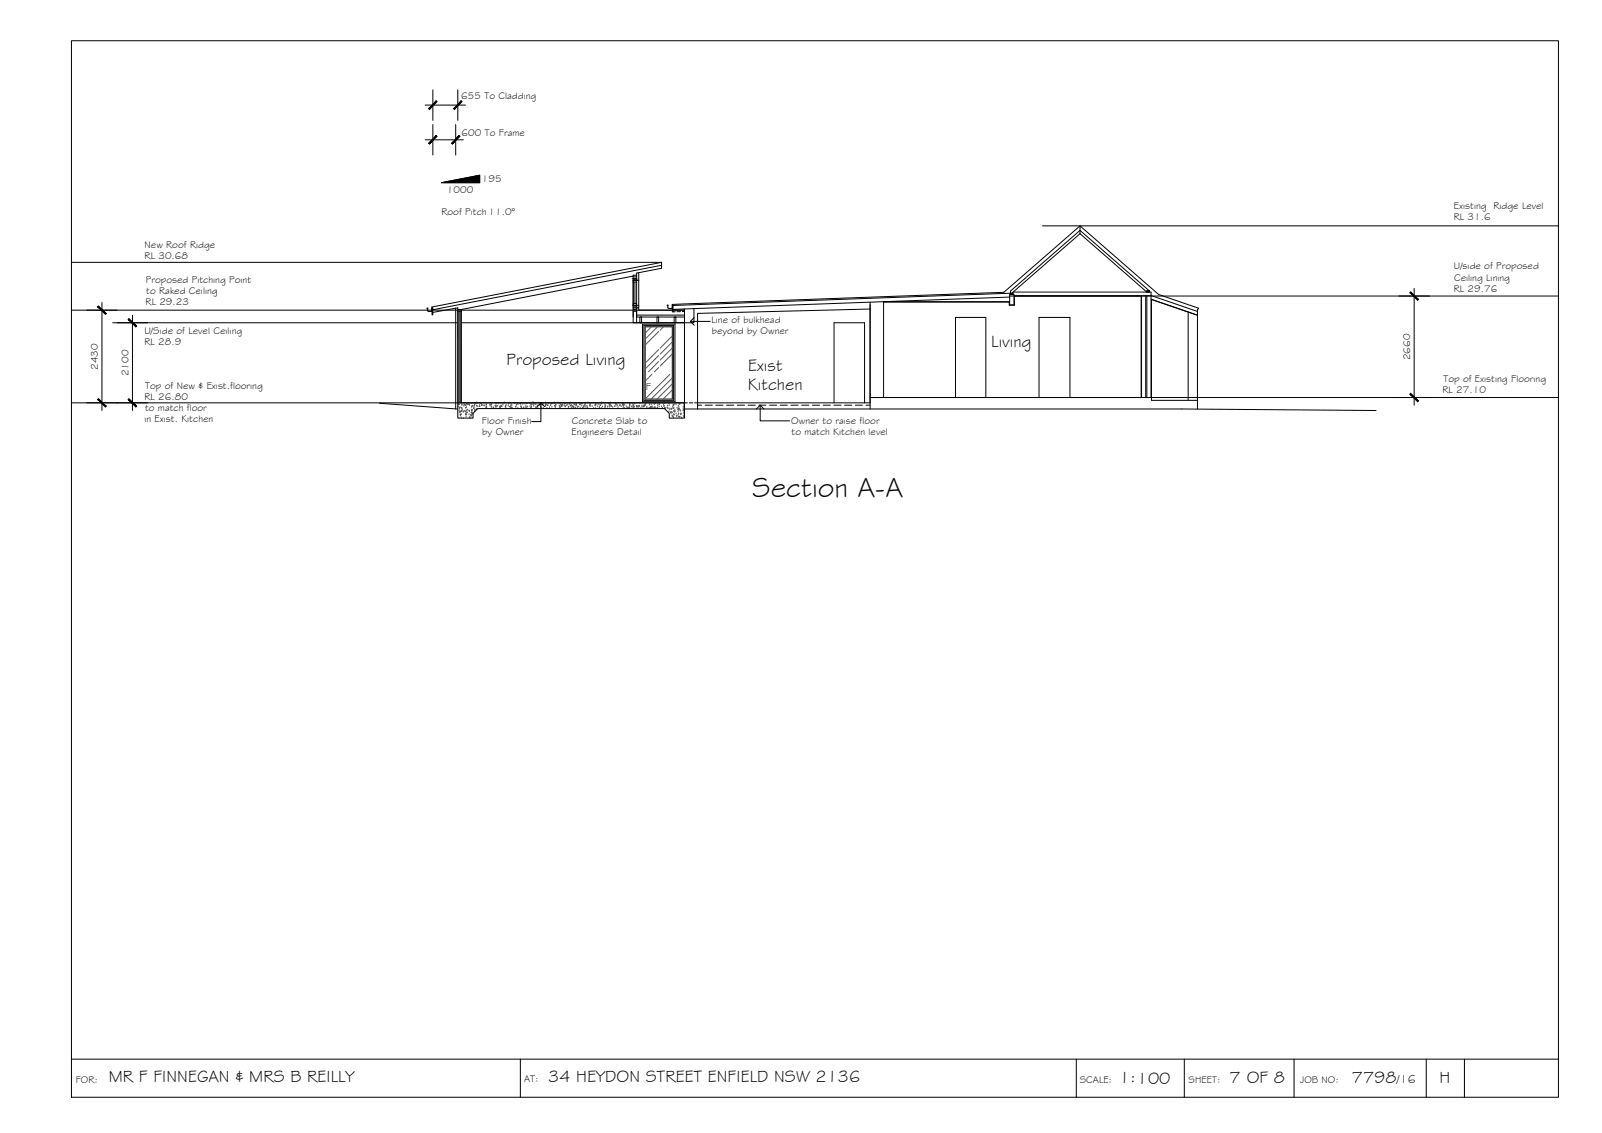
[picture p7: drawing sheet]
<svg xmlns="http://www.w3.org/2000/svg" width="420mm" height="297mm" viewBox="0 0 420 297" stroke-linecap="round" stroke-linejoin="round" font-family="sans-serif">
<!-- layer: CEILING-FLOOR LINES -->
<path d="M18.7 105.6h160.8" fill="none" stroke="#000" stroke-width=".26"/>
<!-- layer: DIMENSION -->
<g fill="none" stroke="#000" stroke-width=".26">
<path d="M111.5 27.6h10.6M111.5 36.7h10M113.5 23.6v8M113.5 32.7v8M119.5 32.7v8M120.1 23.6v8M273.4 59.2h135.3M18.7 68.8h154.8M26.7 79.3v28.3M264.8 77.6h143.9M370.9 75.6v30.6M18.7 81.3h160.8"/>
<path d="M29.6 84.6h149.9M34.7 82.6v25M22.7 105.6h16M228.2 104.2h180.5"/>
</g>
<!-- layer: BORDER -->
<path d="M18.7 10.7h390v277h-390zM18.7 277.7h390M136.5 277.7v10M282.3 277.7v10M310.6 277.7v10M339.4 277.7v10M374.1 277.7v10M384.1 277.7v10" fill="none" stroke="#000" stroke-width=".26"/>
<!-- layer: TEXT -->
<path d="M115.8 47.9l10-2v2z" fill="#000" stroke="#000" stroke-width=".26"/>
<path d="M115.8 47.9l10-2v2z" fill="none" stroke="#000" stroke-width=".26"/>
<!-- layer: EXISTING -->
<g fill="none" stroke="#000" stroke-width=".26">
<path d="M283.3 59.2l-20 17.4-87 3.2v1.1l-1.1-.1-.2-.8h.3M228.2 79.2v28M231.7 79.1v25.1M231.8 79.2h32.9v.8h1.4v-2.4h33.2v26.6M231.8 79.1h33M264.8 77.9l-88.3 3.2M264.8 77.2h1.1v2.7h-1.1zM265 76.9h.7v.3h-.7zM265 76.9l.7 .3M265 76.9l-88.5 3.2M265.7 76.6h36.2v27.6M265.7 76.9l-.7 .3"/>
<path d="M265.9 77.5h36l12.2 4.2M283.3 61.3v-2.1l20.6 18 10.5 3.6-.1 .2M283.3 61.3l17.5 15.3 .7-.4M283.3 61.3l-17.9 15.6M299.4 77.5v26.7M300.5 77.5v26.7M300.8 76.2h.7v.4h-.7zM300.8 77.5v26.7M300.8 76.2l.7 .4M301.4 76.2l-18.1-15.8-18.3 15.9v.6M301.9 78.4l12.2 4.2M176.3 81.3v-1.3h.2v1.3"/>
<path d="M179.5 81v26.2M228.2 81l-45.2 1.2v25M311.6 81.8v23.2M314.1 82.7l-12.1-4.2v26.5h12.1M314.1 81v26.2M183 105.6h45.2M218.7 105.6v-21h8v21M228.2 104.2h73.8M250.6 104.2v-21h8v21M272.5 104.2v-21h8.1v21"/>
</g>
<!-- layer: HATCH -->
<g fill="#545454" stroke="#545454" stroke-width=".26">
<path d="M120.1 81.6l.9 3v-3zM120.1 81.6l.9 3h-.9z"/>
<path d="M120.1 84.6l.9 21v-21zM120.1 84.6l.9 21h-.9z"/>
<path d="M166.1 73.1l.9 .4v-.4zM166.1 73.1l.9 .4h-.9z"/>
<path d="M166.1 80l.9 .7v-.7zM166.1 80l.9 .7h-.9z"/>
</g>
<g fill="none" stroke="#545454" stroke-width=".26">
<path d="M169.3 85.7h-.1M169.4 98.2l-.2 .1M170.9 85.7l-1.7 1.6M170.9 98.2l-1.7 1.7M172.5 85.7l-3.3 3.2M172.8 94.8l-2.7 2.7M172.8 91.6l-3.6 3.6M172.8 93.2l-3.6 3.5M172.8 86.9l-3.6 3.6M172.8 96.3l-1.2 1.2M174 85.7l-.9 .9M175.7 98.2l-6.5 6.4"/>
<path d="M176.3 88.1l-3.2 3.2M176.3 89.7l-3.2 3.2M176.3 99.1l-5.5 5.5M176.3 91.2l-3.2 3.2M176.3 92.8l-3.2 3.2M120.2 106.7h.1M120.3 106l-.1 .1zM120.4 106.1h.1M120.4 107.8h.1M120.5 108.2h.1M120.5 106.8l.2-.1zM120.5 107.2h.1"/>
<path d="M120.7 108.8h.1M120.7 107.9l-.1 .1zM120.8 109h.1M121 109.6h.1M121 108.7h.1M121 107.9h.1M121.1 107h.1M121.1 106.2h.1M121.1 107.5v.3h-.2zM121.1 107.2h.1M121.2 106.2h.1M121.2 107.5h.1"/>
<path d="M121.4 108h.1M121.5 109.6h.1M121.5 108h.1M121.7 106.5h.1M121.7 106.2h.1M121.8 107.8h.1M121.8 106.1h.1M122 107.8h.2zM122.1 108.8h.1M122.1 107h.1M122.2 108.6h.1M122.2 106.3v-.2l-.2 .1 .2 .1"/>
<path d="M122.2 109.4h.1M122.3 108.5h.1M122.3 107.7h.1M122.3 106.9h.1M122.4 106h.1M122.4 108.8h.1M122.5 108l-.1 .2zM122.6 107.5h.1M122.6 106l.2-.1zM122.8 106h.1M123 108.7h.1M123 107.8h.1"/>
<path d="M123.1 106.2h.1M123.1 109.4h.1M123.1 107.9h.1M123.3 109.6h.1M123.5 108.9h.1M123.5 108.9l.2-.1v.1zM123.6 109.2h.1M123.6 108.3h.1M123.6 107.5h.1M123.7 106.7h.1M123.7 107.7h.1M123.7 105.8h.1"/>
<path d="M123.7 106.8h.1M123.8 108v.2h-.2zM123.9 107.6h.1M124 108.6h.1M124 106.3v.1h-.1zM124.1 107l.2-.1v.2zM124.3 106.7h.1M124.4 105.8h.1M124.4 106.3h.1M124.5 107.9h.1M124.5 107.5h.1M124.6 106h.1"/>
<path d="M124.6 107.6h.1M124.9 107.3h.1M125 106.5h.1M125 105.6h.1M125 105.7h.1M125.3 106.6h.1M125.8 106.3h.1M125.8 106.4l-.1 .2zM126 105.6h.2M126.1 105.7h.1M126.2 106.3h.1M126.3 106.2l.2-.1z"/>
<path d="M126.9 106.4h.1M127.2 106.4h.1M127.5 107h.1M127.5 106.3h.1M127.6 106.1h.1M127.6 106.6l.1 .2-.2-.1zM128.5 106.2h.1M128.5 106.5h.1M128.7 106.1h.2v-.2l-.2 .2M128.8 106.8h.1M128.9 106h.1M129 106.7h.1"/>
<path d="M129.4 107h.1M129.5 106.8l-.2 .1zM129.9 106.5h.1M129.9 106.4l.2-.1-.2 .1M130.1 106.9h.1M130.1 106h.1M130.1 106.6h.1M130.1 105.8h.1M130.4 106.5h.1M130.7 105.9h.1M131 106.8h.1M131 107h.1"/>
<path d="M131.2 106.6h.1M131.3 106.9l-.1 .2zM131.4 106.5l.2-.2v.3zM131.4 106.4h.1M131.7 105.8h.1M131.9 106.2h.1M132.1 105.6l.1 .1M132.2 105.6v.1M132.3 105.6h.1M132.5 106.8h.1M132.6 106.6h.1M132.6 106.5h.1"/>
<path d="M132.7 107.1h.1M132.7 106.3h.1M133.1 107.1h.1M133.3 106.5h.1M133.4 106h.1M133.6 106.6l.2-.1zM133.6 105.7h.1M133.9 106.7h.1M134 106.9h.1M134 106.5h.1M134 106.1h.1M134.2 106.3h.1"/>
<path d="M134.3 106.8v.2l-.2-.1zM134.9 105.7h.1M135 105.7h.1M135.3 106.7h.1M135.3 106.8h.1M135.3 105.9h.1M135.5 106.3h.1M135.7 105.8l.2-.1zM135.8 107.1h.1M135.8 106.1h.1M136.3 105.6h.1M136.3 105.8h.1"/>
<path d="M136.4 105.6h.1M136.5 106.1h.1M136.6 106.6h.1M136.6 105.7h.1M136.6 106.8h.1M136.8 106.9h.1M137 106h.1M137.2 106.8l.2-.1v.2zM137.4 105.9h.1M137.7 105.8h.1M137.9 106.4h.1M137.9 106.9h.1"/>
<path d="M138 106.9h.1M138.2 105.8h-.1l.1-.2v.2M138.4 106.7h.1M138.4 105.8h.1M139 106.6h.1M139.1 105.7h.1M139.1 105.9h.1M139.2 107.1h.1M139.2 106.2h.1M139.3 106.9h.1M139.4 106l.1-.1zM139.4 106.7h.1"/>
<path d="M139.7 105.6h.1M139.9 105.6h.1M140 106.5h.1M140 105.8l-.1 .1zM140.4 106h.1M140.5 106.9h.1M140.5 106h.1M140.7 107h.1M140.9 107l.2-.1-.2 .1M140.9 106.4h.1M141.2 105.7h.1M141.6 106.3h.1"/>
<path d="M141.8 106h.1M141.8 106.7h.1M141.8 105.9h.1M141.8 106l.1 .1h-.2zM142.1 107h.1M142.2 106.2h.1M142.4 106.1h.1M142.5 107.1h.1M142.6 105.7h.1M143 106.2l.2-.1zM143.1 106.5h.1M143.1 105.7h.1"/>
<path d="M143.1 106.1h.1M143.2 106.1h.1M143.4 107.1h.1M143.7 106.1l-.1 .1zM143.9 105.9h.1M143.9 105.8h.1M144.1 106.9h.1M144.4 106.4h.1M144.5 106.1h.1M144.7 105.6l-.1 .1 .2 .1v-.2M144.7 106.8h.1M144.8 105.9h.1"/>
<path d="M145.3 105.8h.1M145.3 105.6h.1M145.4 105.8h.1M145.5 106.3l-.1 .1zM145.7 107.1h.1M145.7 106.2h.1M145.7 106.7h.1M145.8 106.2h.1M146.4 105.7h.1M146.6 105.9h.1M146.7 106.4l.1-.1zM146.7 106.9h.1"/>
<path d="M147 106.9h.1M147 106h.1M147.2 106.2h.1M147.3 106.4h.1M147.3 106.2l.2-.2v.2zM147.3 106.4l-.1 .2zM147.9 106.4h.1M148 106h.1M148.2 106.7h.1M148.3 106.7h.1M148.3 105.8h.1M148.5 106.3h.1"/>
<path d="M148.9 105.6v.1M148.9 106.2h.1M149.1 106.6l-.1 .1zM149.4 106h.1M149.5 106.5h.1M149.6 105.7h.1M149.7 106.4h.1M149.8 107h.1M149.9 106.4h.1M150.2 106.4v.2h-.2zM150.3 106.9h.1M150.3 106.6l.2-.1z"/>
<path d="M150.5 106.9h.1M150.5 106h.1M150.7 106.1h.1M150.9 106.3h.1M151 106.8l-.2 .1zM151.2 106h.1M151.2 106.1h.1M151.2 106.4h.1M151.5 106.8h.1M151.8 106.7h.1M152.1 106.1h.1M152.1 105.8h.1"/>
<path d="M152.2 107h.1M152.2 106.1h.1M152.4 105.8l.2-.1zM152.6 106.5h.1M152.6 105.9h.1M152.8 106.9l-.1 .2zM152.9 106.8l.1 .2h-.3zM153 106.6h.1M153.3 106.4h.1M153.4 106.8h.1M153.4 106.2h.1M153.5 106h.1"/>
<path d="M153.7 106.5h.1M154 106.5h.1M154 106.8l.1-.1zM154.1 105.6h.1M154.6 107.1h.1M154.7 106.4h.1M154.7 106.2h.1M154.8 106.6h.1M154.8 105.8h.1M154.8 106.2h.1M155.3 106.6h.1M155.7 107.1h.1"/>
<path d="M156 106.5h.1M156.1 106l.2-.1zM156.1 106.3h.1M156.2 107.1h.1M156.2 105.9h.1M156.3 106.2h.1M156.7 106.7h.1M156.9 106.1h.1M157.2 107h.1M157.2 106.8h.1M157.3 106.3h.1M157.5 106.4h.1"/>
<path d="M157.6 107l.2-.1zM157.7 105.7h.1M157.8 105.6h.1M157.8 106h.1M158 106.7h.1M158.6 106.9h.1M158.7 106.1h.1M158.7 106.6h.1M158.8 106.8h.1M158.8 106.4h.1M159.4 106.8h.1M159.4 106.7h.1"/>
<path d="M159.5 105.8h.1M159.7 105.6l.1 .2h-.2zM159.8 106.2l.1-.1zM159.9 106.8h.1M160 105.9h.1M160.1 105.7h.1M160.2 106.3h.1M160.2 106.5h.1M160.4 106.6h.1M160.7 106.8h.1M161.2 106.6h.1M161.3 105.8h.1"/>
<path d="M161.4 105.9l.2-.1zM161.6 106.5h.1M161.6 106.1h.1M162 106.4h.1M162.1 106.9h.1M162.5 106.4h.1M162.6 106.3h.1M162.9 106.6h.1M163.1 105.8h.1M163.4 106v.1h-.2l.2-.1M163.4 106.4l.2-.1zM163.4 105.6l-.2 .2h.3l-.1-.2"/>
<path d="M163.5 106.9h.1M163.6 106.1h.1M163.8 107.1h.1M163.8 106.2h.1M164.3 106.7h.1M164.5 107.1h.1M164.5 106.9h.1M164.8 107h.1M165.1 106.9h.1M165.1 106.1h.1M165.1 106.8h.1M165.2 105.9h.1"/>
<path d="M165.2 106.1l-.1 .2zM165.6 106.7h.1M165.6 105.6h.1M165.7 105.6h.1M165.8 105.8h.1M166 106.8h.1M166.1 106.7h.1M166.1 106l.1 .2h-.2zM166.2 107.1h.1M166.4 106.7h.1M166.4 105.9h.1M166.8 105.7h.1"/>
<path d="M167 106.8h.1M167 106.3l-.1 .1zM167.1 106.6l.1-.1v.2zM167.5 106.6h.1M167.5 107.1h.1M167.7 106.5h.1M167.8 105.7h.1M168 107.1h.1M168.3 106.8h.1M168.4 106.4h.1M168.8 106.4l-.1 .2zM168.9 106.4v.3l-.2-.1z"/>
<path d="M168.9 106.3h.1M169 106.4h.1M169.2 105.8l.2-.1zM169.3 106.3h.1M169.5 106.9h.1M169.7 106.9h.1M170.3 107.1h.1M170.3 106.2h.1M170.4 106.1h.1M170.7 106.6l-.2 .1zM170.7 106.8l.2-.1zM170.9 107h.1"/>
<path d="M170.9 106.1h.1M171 106.6h.1M171.1 106.9h.1M171.4 107.1l.2-.3v.3zM171.5 105.6h.1M171.6 106h.1M171.6 106.9h.1M171.9 106.9h.1M171.9 105.8h.1M172.4 107h.1M172.5 106.8l-.2 .1zM172.5 106.4h.1"/>
<path d="M172.5 105.9h.1M172.8 106l.2-.1v.2zM172.9 106.7h.1M172.9 105.8h.1M172.9 105.7h.1M173.5 106.7h.1M173.8 107.1h.1M174 106.1h.1M174.1 106.6h.1M174.1 105.7h.1M174.2 106.5h.1M174.2 105.7h.1"/>
<path d="M174.3 105.8h.1M174.3 106.9l-.1 .2zM174.4 107l.1-.1zM174.9 107h.1M175.1 106.5h.1M175.1 107.1h.1M175.4 108h.1M175.5 107.2h.1M175.5 105.8h.1M175.5 106.3h.1M175.6 105.8h.1M175.6 107.5h.1"/>
<path d="M175.9 108l.2-.1zM176 108.2h.1M176 108.5h.1M176 107.2h.1M176.1 107.1l-.1 .1zM176.3 109h.1M176.3 108.2h.1M176.3 100.6l-4 4M176.3 102.2l-2.4 2.4M176.4 106.7h.1M176.5 107.2h.1M176.5 109l-.2 .1z"/>
<path d="M176.5 106.2l.2-.1zM176.6 107.2h.1M176.7 109.6h.1M176.7 106.2h.1M176.7 108.7h.1M176.7 107.9h.1M176.7 107h.1M176.8 106.2h.1M176.8 107.9h.2v-.2l-.2 .2M176.9 108h.1M176.9 108.8h.1M177 105.9h.1"/>
<path d="M177 107.5h.1M177.3 106.2h.1M177.3 108.5h.1M177.4 109h.2zM177.6 107h.1M177.8 108h.1M177.8 107.2h.1M177.8 108.8h.1M177.9 106.5h.1M177.9 107.2l.1 .2h-.2zM178 109.4h.1M178 108.5h.1"/>
<path d="M178 107.2l.2-.1zM178 107.7h.1M178.1 106.8h.1M178.1 106h.1M178.3 106h.1M178.3 109.1l-.1 .2zM178.3 105.9h.1M178.4 107.6h.1M178.4 108.6h.1M178.5 108.7h.1M178.5 107.8h.1M178.7 108.6h.1"/>
<path d="M178.8 109.6h.1M179.2 107.7h.1M179.2 107.3h.1M179.2 106.8h.1M179.3 109.2h.1M179.3 107.7h.1M179.3 105.6h.1M179.3 108.3h.1M179.3 107.5h.1M179.4 106.7h.1M179.4 105.8h.1M179.4 106.2h.1"/>
<path d="M179.4 109.4h.1M179.4 105.6h.1M179.5 108.6h.1M179.5 108.3h.1"/>
</g>
<!-- layer: NEWWORK -->
<g fill="none" stroke="#000" stroke-width=".26">
<path d="M166.1 72.6h.9M166.1 73.1h.9M166.1 72.4l-45.1 8.7M167 73.5v-1.9l6.5-1.3v-1.5l-60.2 11.7v2h.2v-1.8h-.2v1h-.9M167.5 71.5v2h-1.4v-1.3h.9M173.5 69.5l-60 11.7M112.1 81.4l.2 .2M112.3 80.8h-.3l.2 .2v.4M113.5 81.9l6.6-1.2v24.9M120.1 81.1h.9M120.1 81.6h.9M121 81.1v24.5"/>
<path d="M166.1 81.6h.9v3h-.9zM166.1 81.2h.9M166.1 80.7h.9M167 82.6h12.5M167 80v3.1M167 80.7h.5M167 83.1h12.5M167.8 83.1h.5v1.5h-.5zM168.5 85h8.5v20.3h-8.5zM172.3 83.1h.4v1.5h-.4zM176.8 83.1h.5v1.5h-.5zM179.5 81.3h-12v-1.3h-1.4v3.1"/>
<path d="M182 80.9v3.7h-15M120.1 105.6v4h4v-1.2l1.2-1.3h49l1.2 1.3v1.2h4v-4M120.1 105.6h60.2M180.8 105.6h.9M182.2 105.6h.8"/>
</g>
<!-- layer: INSULCLAD -->
<path d="M119.5 80.8v26.4" fill="none" stroke="#000" stroke-width=".26"/>
<!-- layer: WINDOWS -->
<path d="M166.1 73.5h.9v6.5h-.9zM166.1 73.9h.9M166.1 73.5v6.5M166.1 79.6h.9M166.5 73.9v5.7M167.5 73.5v6.5M168.9 85.3h7.8v19.7h-7.8zM169.2 85.7h7.1v18.9h-7.1z" fill="none" stroke="#000" stroke-width=".26"/>
<!-- layer: 0.13 -->
<g fill="none" stroke="#000" stroke-width=".26">
<path d="M176.3 81.3h.2v.5h-.2zM177.1 81.7l-.6 .1M178.5 81.7h-.9M179.5 81.7h-.5M183 106.2h1M184.9 106.2h1.9M187.8 106.2h1.8M190.6 106.2h1.9M193.4 106.2h1.9M196.2 106.2h1.9M199 106.2h1.9M201.8 106.2h1.9"/>
<path d="M204.6 106.2h1.9M207.4 106.2h1.9M210.3 106.2h1.8M213.1 106.2h1.9M215.9 106.2h1.9M218.7 106.2h1.9M221.5 106.2h1.9M224.3 106.2h1.9M227.1 106.2h1.1"/>
</g>
<!-- layer: 0 -->
<g fill="#000" stroke="#000" stroke-width=".26">
<path d="M114.4 26.5l-1.8 2.2 2-2zM112.4 28.5l2-2-1.8 2.2z"/>
<path d="M114.4 35.6l-1.8 2.2 2-2zM112.4 37.5l2-1.9-1.8 2.2z"/>
<path d="M118.4 37.5l.2 .3 1.8-2.2zM120.4 35.6l.2 .2-2 2z"/>
<path d="M121 26.5l-2 2 .2 .2zM121 26.5l.2 .2-2 2z"/>
<path d="M369.8 76.7l2 2 .2-.2zM369.8 76.7l.2-.2 2 2z"/>
<path d="M25.6 80.4l2 2 .2-.2zM25.6 80.4l.2-.2 2 2z"/>
<path d="M33.6 83.7l2 2 .2-.2zM33.6 83.7l.2-.2 2 2z"/>
<path d="M25.6 104.7l2.2 1.8-2-2zM25.6 104.7l2.2 1.8-.2 .2z"/>
<path d="M33.6 104.7l2.2 1.8-2-2zM33.6 104.7l2.2 1.8-.2 .2z"/>
<path d="M370 103.1l-.2 .2 2.2 1.8zM369.8 103.3l2.2 1.8-.2 .2z"/>
</g>
<!-- layer: GRDLEV -->
<path d="M99.5 105.7l20.6 1.5M179.5 107.2h130.5l50.9 .4" fill="none" stroke="#000" stroke-width=".26"/>
<!-- layer: 0 -->
<path d="M181 84.3h5.3M182.1 83.3l-1.1 1 1.1 1M140.9 106.6l1-1 1 1M141.9 105.6v4.9h-2.5M198.4 107.2l1-1 1 1M199.4 106.2v4.1h7.7" fill="none" stroke="#000" stroke-width=".26"/>
<text font-size="7.5" x="197.3" y="130.2">Section A-A</text>
<g font-size="4.5">
<text x="132.8" y="95.7">Proposed Living</text>
<text x="260" y="90.9">Living</text>
<text x="196.2" y="97.2">Exist</text>
<text x="196.2" y="102.2">Kitchen</text>
<text x="28.5" y="283.8">MR F FINNEGAN &amp; MRS B REILLY</text>
<text x="143.7" y="283.7">34 HEYDON STREET ENFIELD NSW 2136</text>
<text x="293.5" y="284">1:100</text>
<text x="322.4" y="284">7 OF 8</text>
<text x="354.5" y="283.9">7798</text>
<text x="377.5" y="283.8">H</text>
</g>
<text font-size="3.2" x="366.4" y="283.9">/16</text>
<g font-size="2.6">
<text x="121" y="25.9">655 To Cladding</text>
<text x="121.1" y="35.6">600 To Frame</text>
<text x="126.4" y="47.8">195</text>
<text x="117.2" y="50.5">1000</text>
<text x="115.8" y="56.3">Roof Pitch 11.0°</text>
<text x="381.3" y="57.7">RL 31.6</text>
<text x="381.3" y="54.8">Existing Ridge Level</text>
<text x="37.9" y="65">New Roof Ridge</text>
<text x="37.9" y="68">RL 30.68</text>
<text x="381.3" y="70.6">U/side of Proposed</text>
<text x="38.2" y="74.2">Proposed Pitching Point</text>
<text x="38.4" y="77.1">to Raked Ceiling</text>
<text x="381.3" y="76.5">RL 29.76</text>
<text x="381.4" y="73.6">Ceiling Lining</text>
<text x="38.2" y="80.1">RL 29.23</text>
<text x="37.9" y="87.6">U/Side of Level Ceiling</text>
<text x="186.6" y="84.6">Line of bulkhead</text>
<text x="186.7" y="87.6">beyond by Owner</text>
<text x="37.9" y="90.5">RL 28.9</text>
<text x="369.8" y="94.5" transform="rotate(-90 369.8 94.5)">2660</text>
<text x="25.6" y="97" transform="rotate(-90 25.6 97)">2430</text>
<text x="33.7" y="98.7" transform="rotate(-90 33.7 98.7)">2100</text>
<text x="38.1" y="101.9">Top of New &amp; Exist.flooring</text>
<text x="378.6" y="100.2">Top of Existing Flooring</text>
<text x="37.9" y="104.8">RL 26.80</text>
<text x="38" y="107.8">to match floor</text>
<text x="169.4" y="102.2">F</text>
<text x="378.3" y="103.1">RL 27.10</text>
<text x="37.9" y="110.7">in Exist. Kitchen</text>
<text x="126.4" y="111.1">Floor Finish</text>
<text x="150" y="111.1">Concrete Slab to</text>
<text x="207.5" y="111.1">Owner to raise floor</text>
<text x="126.5" y="114">by Owner</text>
<text x="149.9" y="114">Engineers Detail</text>
<text x="207.6" y="114">to match Kitchen level</text>
<text x="19.9" y="283.9">FOR:</text>
<text x="137.5" y="283.7">AT:</text>
<text x="283.2" y="284">SCALE:</text>
<text x="311.7" y="284">SHEET:</text>
<text x="341" y="284">JOB NO:</text>
</g>
</svg>
